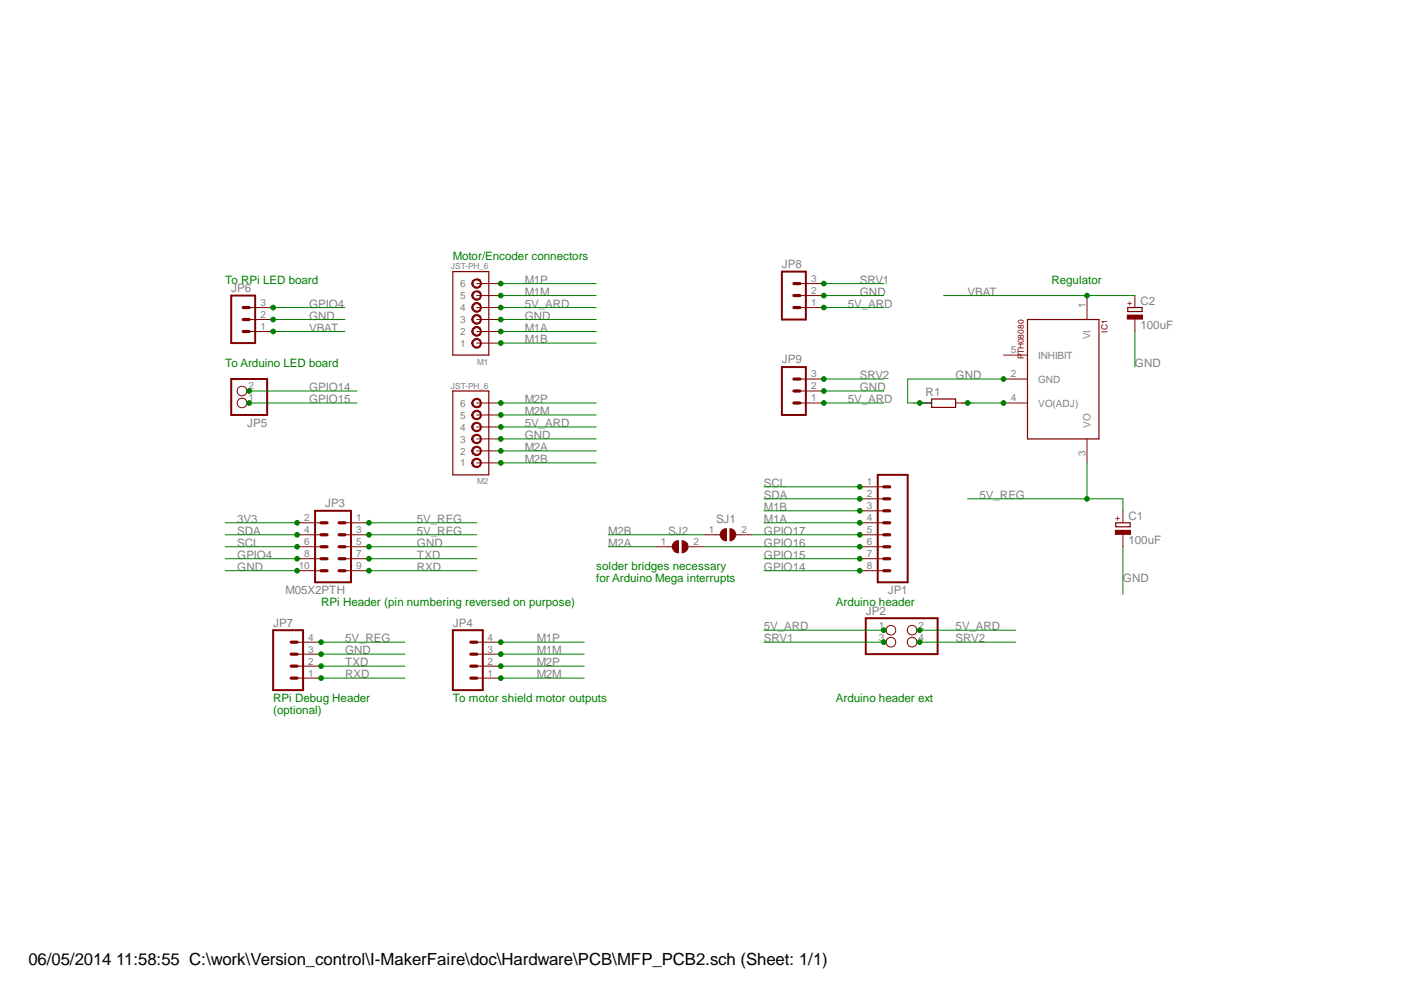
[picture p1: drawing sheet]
<svg xmlns="http://www.w3.org/2000/svg" width="297mm" height="210mm" viewBox="0 0 297 210" stroke-linecap="round" stroke-linejoin="round" font-family="sans-serif">
<path d="M66.8 108.3h7.6v15.2h-7.6zM186.1 100.7h6.3v22.8h-6.3z" fill="none" stroke="#800000" stroke-width=".42"/>
<g fill="none" stroke="#800000" stroke-width=".68">
<path d="M68.1 113.4h1.2M68.1 110.8h1.2M68.1 115.9h1.2M68.1 118.5h1.2M71.9 113.4h1.3M71.9 110.8h1.3M71.9 115.9h1.3M71.9 118.5h1.3M187.4 108.3h1.2M187.4 105.8h1.2M187.4 103.2h1.2M187.4 113.4h1.2"/>
<path d="M187.4 110.8h1.2M187.4 115.9h1.2M187.4 118.5h1.2M68.1 121h1.2M71.9 121h1.3M187.4 121h1.2"/>
</g>
<g fill="none" stroke="#800000" stroke-width=".21">
<path d="M63 110.8h5.1M63 113.4h5.1M63 115.9h5.1M63 118.5h5.1M73.2 110.8h5M73.2 113.4h5M73.2 115.9h5M73.2 118.5h5M182.3 103.2h5.1M182.3 105.8h5.1M182.3 108.3h5.1M182.3 110.8h5.1"/>
<path d="M182.3 113.4h5.1M182.3 115.9h5.1M182.3 118.5h5.1M63 121h5.1M73.2 121h5M182.3 121h5.1"/>
</g>
<path d="M154.8 112.1a1.27 1.27 0 0 1 1.2 1.3 1.27 1.27 0 0 1-1.2 1.3z" fill-rule="evenodd" fill="#800000"/>
<path d="M154.8 112.1a1.27 1.27 0 0 1 1.2 1.3 1.27 1.27 0 0 1-1.2 1.3z" fill="none" stroke="#800000" stroke-width=".21"/>
<path d="M153.2 112.4l.8-.3v2.6a1.3 1.3 0 0 1-1.2-.9 1.3 1.3 0 0 1 .4-1.4z" fill-rule="evenodd" fill="#800000"/>
<path d="M149.3 113.4h3.4M153.2 112.4l.8-.3v2.6a1.3 1.3 0 0 1-1.2-.9 1.3 1.3 0 0 1 .4-1.4zM156 113.4h3.4" fill="none" stroke="#800000" stroke-width=".21"/>
<path d="M144.6 114.7a1.27 1.27 0 0 1 1.3 1.2 1.27 1.27 0 0 1-1.3 1.3z" fill-rule="evenodd" fill="#800000"/>
<path d="M144.6 114.7a1.27 1.27 0 0 1 1.3 1.2 1.27 1.27 0 0 1-1.3 1.3z" fill="none" stroke="#800000" stroke-width=".21"/>
<path d="M143 114.9l.8-.2v2.5a1.3 1.3 0 0 1-1.2-.9 1.3 1.3 0 0 1 .4-1.4z" fill-rule="evenodd" fill="#800000"/>
<path d="M101.1 72.7h5.1M101.1 70.3h5.1M101.1 67.7h5.1M101.1 65.2h5.1M101.1 62.7h5.1M139.1 115.9h3.5M143 114.9l.8-.2v2.5a1.3 1.3 0 0 1-1.2-.9 1.3 1.3 0 0 1 .4-1.4zM145.9 115.9h3.4" fill="none" stroke="#800000" stroke-width=".21"/>
<path d="M96 57.6h7.6v17.7h-7.6z" fill="none" stroke="#800000" stroke-width=".25"/>
<path d="M100.2 72.2l.5-.4 .5-.1a1.07 1.07 0 0 1 .9 1.1 1.07 1.07 0 0 1-.9 1h-.5l-.5-.5-.2-.6h.2a.83 .83 0 0 1 .8-.7 .83 .83 0 0 1 .9 .6v.4l-.3 .4-.4 .2-.4-.1-.4-.2-.2-.6h-.2z" fill-rule="evenodd" fill="#800000"/>
<path d="M100.2 72.2l.5-.4 .5-.1a1.07 1.07 0 0 1 .9 1.1 1.07 1.07 0 0 1-.9 1h-.5l-.5-.5-.2-.6h.2a.83 .83 0 0 1 .8-.7 .83 .83 0 0 1 .9 .6v.4l-.3 .4-.4 .2-.4-.1-.4-.2-.2-.6h-.2z" fill="none" stroke="#800000" stroke-width=".21"/>
<path d="M100.2 69.7l.5-.4 .5-.1a1.07 1.07 0 0 1 .9 1 1.07 1.07 0 0 1-.9 1.1l-.5-.1-.5-.4-.2-.5h.2l.6-.8a.83 .83 0 0 1 1.1 1l-.3 .4a.86 .86 0 0 1-1.4-.6h-.2z" fill-rule="evenodd" fill="#800000"/>
<path d="M100.2 69.7l.5-.4 .5-.1a1.07 1.07 0 0 1 .9 1 1.07 1.07 0 0 1-.9 1.1l-.5-.1-.5-.4-.2-.5h.2l.6-.8a.83 .83 0 0 1 1.1 1l-.3 .4a.86 .86 0 0 1-1.4-.6h-.2z" fill="none" stroke="#800000" stroke-width=".21"/>
<path d="M100.2 67.2l.5-.5 .5-.1a1.07 1.07 0 0 1 .9 1.1 1.07 1.07 0 0 1-.9 1.1l-.5-.1-.5-.4-.2-.6h.2l.6-.7a.83 .83 0 0 1 1.1 .9l-.3 .4a.86 .86 0 0 1-1.4-.6h-.2z" fill-rule="evenodd" fill="#800000"/>
<path d="M100.2 67.2l.5-.5 .5-.1a1.07 1.07 0 0 1 .9 1.1 1.07 1.07 0 0 1-.9 1.1l-.5-.1-.5-.4-.2-.6h.2l.6-.7a.83 .83 0 0 1 1.1 .9l-.3 .4a.86 .86 0 0 1-1.4-.6h-.2z" fill="none" stroke="#800000" stroke-width=".21"/>
<path d="M100.2 64.6l.5-.4 .5-.1a1.07 1.07 0 0 1 .9 1.1 1.07 1.07 0 0 1-.9 1l-.5-.1-.5-.4-.2-.5h.2l.6-.8a.83 .83 0 0 1 1.1 1l-.3 .4a.86 .86 0 0 1-1.4-.6h-.2z" fill-rule="evenodd" fill="#800000"/>
<path d="M100.2 64.6l.5-.4 .5-.1a1.07 1.07 0 0 1 .9 1.1 1.07 1.07 0 0 1-.9 1l-.5-.1-.5-.4-.2-.5h.2l.6-.8a.83 .83 0 0 1 1.1 1l-.3 .4a.86 .86 0 0 1-1.4-.6h-.2z" fill="none" stroke="#800000" stroke-width=".21"/>
<path d="M100.2 62.1a1.07 1.07 0 0 1 1.8 .2v.6l-.2 .5-.6 .3-.5-.1-.5-.4-.2-.5h.2l.6-.8a.83 .83 0 0 1 1.1 .9l-.3 .5a.86 .86 0 0 1-1.4-.6h-.2z" fill-rule="evenodd" fill="#800000"/>
<path d="M100.2 62.1a1.07 1.07 0 0 1 1.8 .2v.6l-.2 .5-.6 .3-.5-.1-.5-.4-.2-.5h.2l.6-.8a.83 .83 0 0 1 1.1 .9l-.3 .5a.86 .86 0 0 1-1.4-.6h-.2zM101.1 60.1h5.1" fill="none" stroke="#800000" stroke-width=".21"/>
<path d="M100.2 59.5a1.07 1.07 0 0 1 1.8 .3v.6l-.2 .5-.6 .2h-.5l-.5-.5-.2-.5h.2l.2-.4a.8 .8 0 0 1 1-.3 .8 .8 0 0 1 .5 .9l-.3 .4a.86 .86 0 0 1-1.4-.6h-.2z" fill-rule="evenodd" fill="#800000"/>
<path d="M100.2 59.5a1.07 1.07 0 0 1 1.8 .3v.6l-.2 .5-.6 .2h-.5l-.5-.5-.2-.5h.2l.2-.4a.8 .8 0 0 1 1-.3 .8 .8 0 0 1 .5 .9l-.3 .4a.86 .86 0 0 1-1.4-.6h-.2zM101.1 98.1h5.1M101.1 95.6h5.1M101.1 93.1h5.1M101.1 90.5h5.1M101.1 88h5.1" fill="none" stroke="#800000" stroke-width=".21"/>
<path d="M96 82.9h7.6v17.8h-7.6z" fill="none" stroke="#800000" stroke-width=".25"/>
<path d="M100.2 97.6l.5-.4 .5-.1 .6 .3 .2 .5v.5l-.2 .5a1.09 1.09 0 0 1-1.8-.8h.2a.85 .85 0 0 1 .8-.7 .85 .85 0 0 1 .9 .5v.5a.84 .84 0 0 1-.9 .5 .84 .84 0 0 1-.8-.8h-.2z" fill-rule="evenodd" fill="#800000"/>
<path d="M100.2 97.6l.5-.4 .5-.1 .6 .3 .2 .5v.5l-.2 .5a1.09 1.09 0 0 1-1.8-.8h.2a.85 .85 0 0 1 .8-.7 .85 .85 0 0 1 .9 .5v.5a.84 .84 0 0 1-.9 .5 .84 .84 0 0 1-.8-.8h-.2z" fill="none" stroke="#800000" stroke-width=".21"/>
<path d="M100.2 95l.5-.3 .5-.1 .6 .2 .2 .5v.6l-.2 .5a1.09 1.09 0 0 1-1.8-.8h.2a.85 .85 0 0 1 .8-.7 .85 .85 0 0 1 .9 .4v.6a.84 .84 0 0 1-.9 .5 .84 .84 0 0 1-.8-.8h-.2z" fill-rule="evenodd" fill="#800000"/>
<path d="M100.2 95l.5-.3 .5-.1 .6 .2 .2 .5v.6l-.2 .5a1.09 1.09 0 0 1-1.8-.8h.2a.85 .85 0 0 1 .8-.7 .85 .85 0 0 1 .9 .4v.6a.84 .84 0 0 1-.9 .5 .84 .84 0 0 1-.8-.8h-.2z" fill="none" stroke="#800000" stroke-width=".21"/>
<path d="M100.2 92.5l.5-.4 .5-.1 .6 .3 .2 .5v.6l-.2 .4a1.09 1.09 0 0 1-1.8-.7h.2a.85 .85 0 0 1 .8-.8 .85 .85 0 0 1 .9 .5 .85 .85 0 0 1-1.1 1l-.6-.7h-.2z" fill-rule="evenodd" fill="#800000"/>
<path d="M100.2 92.5l.5-.4 .5-.1 .6 .3 .2 .5v.6l-.2 .4a1.09 1.09 0 0 1-1.8-.7h.2a.85 .85 0 0 1 .8-.8 .85 .85 0 0 1 .9 .5 .85 .85 0 0 1-1.1 1l-.6-.7h-.2z" fill="none" stroke="#800000" stroke-width=".21"/>
<path d="M100.2 89.9l.5-.3 .5-.1 .6 .3 .2 .5v.6l-.2 .4a1.09 1.09 0 0 1-1.8-.8h.2a.83 .83 0 0 1 .8-.7 .83 .83 0 0 1 .9 .6 .81 .81 0 0 1-.8 .9 .81 .81 0 0 1-.9-.8h-.2z" fill-rule="evenodd" fill="#800000"/>
<path d="M100.2 89.9l.5-.3 .5-.1 .6 .3 .2 .5v.6l-.2 .4a1.09 1.09 0 0 1-1.8-.8h.2a.83 .83 0 0 1 .8-.7 .83 .83 0 0 1 .9 .6 .81 .81 0 0 1-.8 .9 .81 .81 0 0 1-.9-.8h-.2z" fill="none" stroke="#800000" stroke-width=".21"/>
<path d="M100.2 87.5l.5-.4 .5-.1 .6 .2 .2 .5v.6l-.2 .4a1.09 1.09 0 0 1-1.8-.7h.2a.83 .83 0 0 1 .8-.8 .83 .83 0 0 1 .9 .6 .81 .81 0 0 1-.8 .9 .81 .81 0 0 1-.9-.7h-.2z" fill-rule="evenodd" fill="#800000"/>
<path d="M100.2 87.5l.5-.4 .5-.1 .6 .2 .2 .5v.6l-.2 .4a1.09 1.09 0 0 1-1.8-.7h.2a.83 .83 0 0 1 .8-.8 .83 .83 0 0 1 .9 .6 .81 .81 0 0 1-.8 .9 .81 .81 0 0 1-.9-.7h-.2zM101.1 85.4h5.1" fill="none" stroke="#800000" stroke-width=".21"/>
<path d="M100.2 84.9l.5-.4 .5-.1a1.12 1.12 0 0 1 .6 1.9 1.16 1.16 0 0 1-1.8-.9h.2a.83 .83 0 0 1 .8-.7 .83 .83 0 0 1 .9 .6 .81 .81 0 0 1-.8 .9 .81 .81 0 0 1-.9-.8h-.2z" fill-rule="evenodd" fill="#800000"/>
<g fill="none" stroke="#800000" stroke-width=".21">
<path d="M212.8 75.3h5M230.5 62.7v5M100.2 84.9l.5-.4 .5-.1a1.12 1.12 0 0 1 .6 1.9 1.16 1.16 0 0 1-1.8-.9h.2a.83 .83 0 0 1 .8-.7 .83 .83 0 0 1 .9 .6 .81 .81 0 0 1-.8 .9 .81 .81 0 0 1-.9-.8h-.2zM195 85.4h2.5M202.6 85.4h2.5M212.8 80.4h5M212.8 85.4h5M230.5 93.1v5M63 138.7h5.1M63 136.2h5.1M101.1 138.7h5.1M101.1 136.2h5.1"/>
<path d="M63 143.8h5.1M63 141.2h5.1M101.1 143.8h5.1M101.1 141.2h5.1"/>
</g>
<path d="M57.9 133.6h6.4v12.7h-6.4zM96 133.6h6.4v12.7h-6.4z" fill="none" stroke="#800000" stroke-width=".42"/>
<path d="M61.7 138.7h1.3M61.7 136.2h1.3M99.8 138.7h1.3M99.8 136.2h1.3M61.7 141.2h1.3M61.7 143.8h1.3M99.8 141.2h1.3M99.8 143.8h1.3" fill="none" stroke="#800000" stroke-width=".68"/>
<path d="M217.8 67.7h15.2v25.4h-15.2zM197.5 84.6h5.1v1.8h-5.1zM236.6 110.8h3v.9h-3z" fill="none" stroke="#800000" stroke-width=".25"/>
<path d="M236.5 112.5h3.2v.8h-3.2z" fill-rule="evenodd" fill="#800000"/>
<path d="M236.5 112.5h3.2v.8h-3.2zM238.1 108.3v2.5M238.1 113.4v2.5" fill="none" stroke="#800000" stroke-width=".21"/>
<path d="M239.1 65.2h3v.9h-3z" fill="none" stroke="#800000" stroke-width=".25"/>
<path d="M239 66.8h3.2v.9h-3.2z" fill-rule="evenodd" fill="#800000"/>
<g fill="none" stroke="#800000" stroke-width=".21">
<path d="M52.8 70.3h5.1M52.8 67.7h5.1M52.8 65.2h5.1M169.6 65.2h5.1M169.6 62.7h5.1M169.6 60.1h5.1M239 66.8h3.2v.9h-3.2zM240.6 62.7v2.5M240.6 67.7v2.6M52.3 85.4h.5M52.3 82.9h.5M169.6 85.4h5.1"/>
<path d="M169.6 82.9h5.1M169.6 80.4h5.1M187.4 133.6h.5M187.4 136.2h.5M194.4 133.6h.6M194.4 136.2h.6"/>
<circle cx="51.3" cy="82.9" r="1.02"/>
<circle cx="51.3" cy="85.4" r="1.02"/>
<circle cx="188.9" cy="133.6" r="1.02"/>
<circle cx="188.9" cy="136.2" r="1.02"/>
<circle cx="193.4" cy="133.6" r="1.02"/>
<circle cx="193.4" cy="136.2" r="1.02"/>
</g>
<path d="M165.8 57.6h5.1v10.1h-5.1zM49 62.7h5.1v10h-5.1zM165.8 77.8h5.1v10.2h-5.1zM49 80.4h7.6v7.6h-7.6zM183.6 131.1h15.2v7.6h-15.2z" fill="none" stroke="#800000" stroke-width=".42"/>
<path d="M51.6 65.2h1.2M51.6 67.7h1.2M51.6 70.3h1.2M168.3 65.2h1.3M168.3 60.1h1.3M168.3 62.7h1.3M168.3 80.4h1.3M168.3 82.9h1.3M168.3 85.4h1.3" fill="none" stroke="#800000" stroke-width=".68"/>
<path d="M162 105.8h20.3" fill="none" stroke="#008000" stroke-width=".21"/>
<circle cx="182.3" cy="105.8" r=".5" fill="#008000"/>
<g fill="none" stroke="#008000" stroke-width=".21">
<path d="M47.8 113.4h15.2"/>
<circle cx="182.3" cy="105.8" r=".5"/>
</g>
<circle cx="63" cy="113.4" r=".5" fill="#008000"/>
<g fill="none" stroke="#008000" stroke-width=".21">
<path d="M162 103.2h20.3"/>
<circle cx="63" cy="113.4" r=".5"/>
</g>
<circle cx="182.3" cy="103.2" r=".5" fill="#008000"/>
<g fill="none" stroke="#008000" stroke-width=".21">
<path d="M47.8 115.9h15.2"/>
<circle cx="182.3" cy="103.2" r=".5"/>
</g>
<circle cx="63" cy="115.9" r=".5" fill="#008000"/>
<g fill="none" stroke="#008000" stroke-width=".21">
<path d="M47.8 118.5h15.2"/>
<circle cx="63" cy="115.9" r=".5"/>
</g>
<circle cx="63" cy="118.5" r=".5" fill="#008000"/>
<g fill="none" stroke="#008000" stroke-width=".21">
<path d="M57.9 65.2h15.3"/>
<circle cx="63" cy="118.5" r=".5"/>
</g>
<circle cx="57.9" cy="65.2" r=".5" fill="#008000"/>
<g fill="none" stroke="#008000" stroke-width=".21">
<path d="M68.1 143.8h17.8"/>
<circle cx="57.9" cy="65.2" r=".5"/>
</g>
<circle cx="68.1" cy="143.8" r=".5" fill="#008000"/>
<g fill="none" stroke="#008000" stroke-width=".21">
<path d="M78.2 121h22.9"/>
<circle cx="68.1" cy="143.8" r=".5"/>
</g>
<circle cx="78.2" cy="121" r=".5" fill="#008000"/>
<g fill="none" stroke="#008000" stroke-width=".21">
<path d="M57.9 67.7h15.3"/>
<circle cx="78.2" cy="121" r=".5"/>
</g>
<circle cx="57.9" cy="67.7" r=".5" fill="#008000"/>
<g fill="none" stroke="#008000" stroke-width=".21">
<path d="M106.2 67.7h20.2"/>
<circle cx="57.9" cy="67.7" r=".5"/>
</g>
<circle cx="106.2" cy="67.7" r=".5" fill="#008000"/>
<g fill="none" stroke="#008000" stroke-width=".21">
<path d="M106.2 93.1h20.2"/>
<circle cx="106.2" cy="67.7" r=".5"/>
</g>
<circle cx="106.2" cy="93.1" r=".5" fill="#008000"/>
<g fill="none" stroke="#008000" stroke-width=".21">
<path d="M68.1 138.7h17.8"/>
<circle cx="106.2" cy="93.1" r=".5"/>
</g>
<circle cx="68.1" cy="138.7" r=".5" fill="#008000"/>
<g fill="none" stroke="#008000" stroke-width=".21">
<path d="M195 85.4h2.5M212.8 80.4h-20.4v5"/>
<circle cx="68.1" cy="138.7" r=".5"/>
</g>
<circle cx="195" cy="85.4" r=".5" fill="#008000"/>
<g fill="none" stroke="#008000" stroke-width=".21">
<path d="M192.4 85.4h2.6"/>
<circle cx="195" cy="85.4" r=".5"/>
</g>
<circle cx="212.8" cy="80.4" r=".5" fill="#008000"/>
<g fill="none" stroke="#008000" stroke-width=".21">
<path d="M240.6 70.3v7.5M238.1 115.9v10.1M47.8 121h15.2"/>
<circle cx="212.8" cy="80.4" r=".5"/>
</g>
<circle cx="63" cy="121" r=".5" fill="#008000"/>
<g fill="none" stroke="#008000" stroke-width=".21">
<path d="M78.2 115.9h22.9"/>
<circle cx="63" cy="121" r=".5"/>
</g>
<circle cx="78.2" cy="115.9" r=".5" fill="#008000"/>
<g fill="none" stroke="#008000" stroke-width=".21">
<path d="M174.7 62.7h12.7"/>
<circle cx="78.2" cy="115.9" r=".5"/>
</g>
<circle cx="174.7" cy="62.7" r=".5" fill="#008000"/>
<g fill="none" stroke="#008000" stroke-width=".21">
<path d="M174.7 82.9h12.7"/>
<circle cx="174.7" cy="62.7" r=".5"/>
</g>
<circle cx="174.7" cy="82.9" r=".5" fill="#008000"/>
<g fill="none" stroke="#008000" stroke-width=".21">
<path d="M68.1 141.2h17.8"/>
<circle cx="174.7" cy="82.9" r=".5"/>
</g>
<circle cx="68.1" cy="141.2" r=".5" fill="#008000"/>
<g fill="none" stroke="#008000" stroke-width=".21">
<path d="M78.2 118.5h22.9"/>
<circle cx="68.1" cy="141.2" r=".5"/>
</g>
<circle cx="78.2" cy="118.5" r=".5" fill="#008000"/>
<g fill="none" stroke="#008000" stroke-width=".21">
<path d="M200.1 62.7h40.5"/>
<circle cx="78.2" cy="118.5" r=".5"/>
</g>
<circle cx="230.5" cy="62.7" r=".5" fill="#008000"/>
<g fill="none" stroke="#008000" stroke-width=".21">
<path d="M57.9 70.3h15.3"/>
<circle cx="230.5" cy="62.7" r=".5"/>
</g>
<circle cx="57.9" cy="70.3" r=".5" fill="#008000"/>
<g fill="none" stroke="#008000" stroke-width=".21">
<path d="M106.2 98.1h20.2"/>
<circle cx="57.9" cy="70.3" r=".5"/>
</g>
<circle cx="106.2" cy="98.1" r=".5" fill="#008000"/>
<g fill="none" stroke="#008000" stroke-width=".21">
<path d="M128.9 113.4h20.4M159.4 113.4h22.9"/>
<circle cx="106.2" cy="98.1" r=".5"/>
</g>
<circle cx="182.3" cy="113.4" r=".5" fill="#008000"/>
<g fill="none" stroke="#008000" stroke-width=".21">
<path d="M149.3 115.9h33"/>
<circle cx="182.3" cy="113.4" r=".5"/>
</g>
<circle cx="182.3" cy="115.9" r=".5" fill="#008000"/>
<g fill="none" stroke="#008000" stroke-width=".21">
<path d="M162 118.5h20.3"/>
<circle cx="182.3" cy="115.9" r=".5"/>
</g>
<circle cx="182.3" cy="118.5" r=".5" fill="#008000"/>
<g fill="none" stroke="#008000" stroke-width=".21">
<path d="M52.8 85.4h22.9"/>
<circle cx="182.3" cy="118.5" r=".5"/>
</g>
<circle cx="52.8" cy="85.4" r=".5" fill="#008000"/>
<g fill="none" stroke="#008000" stroke-width=".21">
<path d="M162 121h20.3"/>
<circle cx="52.8" cy="85.4" r=".5"/>
</g>
<circle cx="182.3" cy="121" r=".5" fill="#008000"/>
<g fill="none" stroke="#008000" stroke-width=".21">
<path d="M52.8 82.9h22.9"/>
<circle cx="182.3" cy="121" r=".5"/>
</g>
<circle cx="52.8" cy="82.9" r=".5" fill="#008000"/>
<g fill="none" stroke="#008000" stroke-width=".21">
<path d="M106.2 60.1h20.2"/>
<circle cx="52.8" cy="82.9" r=".5"/>
</g>
<circle cx="106.2" cy="60.1" r=".5" fill="#008000"/>
<g fill="none" stroke="#008000" stroke-width=".21">
<path d="M106.2 136.2h17.7"/>
<circle cx="106.2" cy="60.1" r=".5"/>
</g>
<circle cx="106.2" cy="136.2" r=".5" fill="#008000"/>
<g fill="none" stroke="#008000" stroke-width=".21">
<path d="M106.2 62.7h20.2"/>
<circle cx="106.2" cy="136.2" r=".5"/>
</g>
<circle cx="106.2" cy="62.7" r=".5" fill="#008000"/>
<g fill="none" stroke="#008000" stroke-width=".21">
<path d="M106.2 138.7h17.7"/>
<circle cx="106.2" cy="62.7" r=".5"/>
</g>
<circle cx="106.2" cy="138.7" r=".5" fill="#008000"/>
<g fill="none" stroke="#008000" stroke-width=".21">
<path d="M106.2 85.4h20.2"/>
<circle cx="106.2" cy="138.7" r=".5"/>
</g>
<circle cx="106.2" cy="85.4" r=".5" fill="#008000"/>
<g fill="none" stroke="#008000" stroke-width=".21">
<path d="M106.2 141.2h17.7"/>
<circle cx="106.2" cy="85.4" r=".5"/>
</g>
<circle cx="106.2" cy="141.2" r=".5" fill="#008000"/>
<g fill="none" stroke="#008000" stroke-width=".21">
<path d="M106.2 88h20.2"/>
<circle cx="106.2" cy="141.2" r=".5"/>
</g>
<circle cx="106.2" cy="88" r=".5" fill="#008000"/>
<g fill="none" stroke="#008000" stroke-width=".21">
<path d="M106.2 143.8h17.7"/>
<circle cx="106.2" cy="88" r=".5"/>
</g>
<circle cx="106.2" cy="143.8" r=".5" fill="#008000"/>
<g fill="none" stroke="#008000" stroke-width=".21">
<path d="M106.2 95.6h20.2"/>
<circle cx="106.2" cy="143.8" r=".5"/>
</g>
<circle cx="106.2" cy="95.6" r=".5" fill="#008000"/>
<g fill="none" stroke="#008000" stroke-width=".21">
<path d="M106.2 72.7h20.2M128.9 115.9h10.2"/>
<circle cx="106.2" cy="95.6" r=".5"/>
</g>
<circle cx="106.2" cy="72.7" r=".5" fill="#008000"/>
<circle cx="106.2" cy="72.7" r=".5" fill="none" stroke="#008000" stroke-width=".21"/>
<circle cx="182.3" cy="108.3" r=".5" fill="#008000"/>
<g fill="none" stroke="#008000" stroke-width=".21">
<path d="M106.2 70.3h20.2M162 108.3h20.3"/>
<circle cx="182.3" cy="108.3" r=".5"/>
</g>
<circle cx="106.2" cy="70.3" r=".5" fill="#008000"/>
<circle cx="106.2" cy="70.3" r=".5" fill="none" stroke="#008000" stroke-width=".21"/>
<circle cx="182.3" cy="110.8" r=".5" fill="#008000"/>
<g fill="none" stroke="#008000" stroke-width=".21">
<path d="M205.1 85.4h7.7M162 110.8h20.3"/>
<circle cx="182.3" cy="110.8" r=".5"/>
</g>
<circle cx="205.2" cy="85.4" r=".5" fill="#008000"/>
<circle cx="205.2" cy="85.4" r=".5" fill="none" stroke="#008000" stroke-width=".21"/>
<circle cx="212.8" cy="85.4" r=".5" fill="#008000"/>
<g fill="none" stroke="#008000" stroke-width=".21">
<path d="M230.5 98.1v7.7M205.1 105.8h33v2.5"/>
<circle cx="212.8" cy="85.4" r=".5"/>
</g>
<circle cx="230.5" cy="105.8" r=".5" fill="#008000"/>
<g fill="none" stroke="#008000" stroke-width=".21">
<path d="M68.1 136.2h17.8"/>
<circle cx="230.5" cy="105.8" r=".5"/>
</g>
<circle cx="68.1" cy="136.2" r=".5" fill="#008000"/>
<g fill="none" stroke="#008000" stroke-width=".21">
<path d="M78.2 110.8h22.9"/>
<circle cx="68.1" cy="136.2" r=".5"/>
</g>
<circle cx="78.2" cy="110.8" r=".5" fill="#008000"/>
<g fill="none" stroke="#008000" stroke-width=".21">
<path d="M78.2 113.4h22.9"/>
<circle cx="78.2" cy="110.8" r=".5"/>
</g>
<circle cx="78.2" cy="113.4" r=".5" fill="#008000"/>
<g fill="none" stroke="#008000" stroke-width=".21">
<path d="M47.8 110.8h15.2"/>
<circle cx="78.2" cy="113.4" r=".5"/>
</g>
<circle cx="63" cy="110.8" r=".5" fill="#008000"/>
<g fill="none" stroke="#008000" stroke-width=".21">
<path d="M162 133.6h25.4"/>
<circle cx="63" cy="110.8" r=".5"/>
</g>
<circle cx="187.4" cy="133.6" r=".5" fill="#008000"/>
<g fill="none" stroke="#008000" stroke-width=".21">
<path d="M195 133.6h20.3"/>
<circle cx="187.4" cy="133.6" r=".5"/>
</g>
<circle cx="195" cy="133.6" r=".5" fill="#008000"/>
<g fill="none" stroke="#008000" stroke-width=".21">
<path d="M174.7 85.4h12.7"/>
<circle cx="195" cy="133.6" r=".5"/>
</g>
<circle cx="174.7" cy="85.4" r=".5" fill="#008000"/>
<g fill="none" stroke="#008000" stroke-width=".21">
<path d="M174.7 65.2h12.7"/>
<circle cx="174.7" cy="85.4" r=".5"/>
</g>
<circle cx="174.7" cy="65.2" r=".5" fill="#008000"/>
<g fill="none" stroke="#008000" stroke-width=".21">
<path d="M106.2 65.2h20.2"/>
<circle cx="174.7" cy="65.2" r=".5"/>
</g>
<circle cx="106.2" cy="65.2" r=".5" fill="#008000"/>
<g fill="none" stroke="#008000" stroke-width=".21">
<path d="M106.2 90.5h20.2"/>
<circle cx="106.2" cy="65.2" r=".5"/>
</g>
<circle cx="106.2" cy="90.5" r=".5" fill="#008000"/>
<g fill="none" stroke="#008000" stroke-width=".21">
<path d="M162 136.2h25.4"/>
<circle cx="106.2" cy="90.5" r=".5"/>
</g>
<circle cx="187.4" cy="136.2" r=".5" fill="#008000"/>
<g fill="none" stroke="#008000" stroke-width=".21">
<path d="M174.7 60.1h12.7"/>
<circle cx="187.4" cy="136.2" r=".5"/>
</g>
<circle cx="174.7" cy="60.1" r=".5" fill="#008000"/>
<g fill="none" stroke="#008000" stroke-width=".21">
<path d="M195 136.2h20.3"/>
<circle cx="174.7" cy="60.1" r=".5"/>
</g>
<circle cx="195" cy="136.2" r=".5" fill="#008000"/>
<g fill="none" stroke="#008000" stroke-width=".21">
<path d="M174.7 80.4h12.7"/>
<circle cx="195" cy="136.2" r=".5"/>
</g>
<circle cx="174.7" cy="80.4" r=".5" fill="#008000"/>
<circle cx="174.7" cy="80.4" r=".5" fill="none" stroke="#008000" stroke-width=".21"/>
<text font-size="3.6" x="6" y="204.7">06/05/2014 11:58:55 C:\work\Version_control\I-MakerFaire\doc\Hardware\PCB\MFP_PCB2.sch (Sheet: 1/1)</text>
<g font-size="2.5" fill="#008000">
<text x="96" y="55">Motor/Encoder connectors</text>
<text x="47.8" y="60.1">To RPi LED board</text>
<text x="222.9" y="60.1">Regulator</text>
<text x="47.8" y="77.8">To Arduino LED board</text>
<text x="126.4" y="120.8">solder bridges necessary</text>
<text x="126.4" y="123.5">for Arduino Mega interrupts</text>
<text x="68.1" y="128.5">RPi Header (pin numbering reversed on purpose)</text>
<text x="177.2" y="128.5">Arduino header</text>
<text x="57.9" y="148.8">RPi Debug Header</text>
<text x="96" y="148.9">To motor shield motor outputs</text>
<text x="177.2" y="148.9">Arduino header ext</text>
<text x="57.9" y="151.4">(optional)</text>
</g>
<g font-size="2.5" fill="#808080">
<text x="165.8" y="56.8">JP8</text>
<text x="49" y="61.9">JP6</text>
<text x="65.5" y="65.2">GPIO4</text>
<text x="111.3" y="60.1">M1P</text>
<text x="111.3" y="62.7">M1M</text>
<text x="111.3" y="65.2">5V_ARD</text>
<text x="179.7" y="65.2">5V_ARD</text>
<text x="182.3" y="62.7">GND</text>
<text x="182.3" y="60.1">SRV1</text>
<text x="205.1" y="62.7">VBAT</text>
<text x="241.8" y="64.7">C2</text>
<text x="65.5" y="67.7">GND</text>
<text x="65.5" y="70.3">VBAT</text>
<text x="111.3" y="67.7">GND</text>
<text x="111.3" y="70.3">M1A</text>
<text x="241.8" y="69.8">100uF</text>
<text x="111.3" y="72.8">M1B</text>
<text x="165.8" y="77.1">JP9</text>
<text x="240.6" y="77.8">GND</text>
<text x="65.5" y="82.9">GPIO14</text>
<text x="182.3" y="82.9">GND</text>
<text x="182.3" y="80.4">SRV2</text>
<text x="202.6" y="80.4">GND</text>
<text x="65.5" y="85.4">GPIO15</text>
<text x="111.3" y="85.4">M2P</text>
<text x="111.3" y="88">M2M</text>
<text x="179.7" y="85.4">5V_ARD</text>
<text x="196.3" y="84">R1</text>
<text x="52.4" y="90.4">JP5</text>
<text x="111.3" y="93.1">GND</text>
<text x="111.3" y="95.6">M2A</text>
<text x="111.3" y="90.5">5V_ARD</text>
<text x="111.3" y="98.1">M2B</text>
<text x="68.9" y="107.5">JP3</text>
<text x="162" y="105.8">SDA</text>
<text x="162" y="103.2">SCL</text>
<text x="207.7" y="105.8">5V_REG</text>
<text x="50.3" y="113.4">SDA</text>
<text x="50.3" y="110.8">3V3</text>
<text x="88.4" y="110.8">5V_REG</text>
<text x="88.4" y="113.4">5V_REG</text>
<text x="128.9" y="113.4">M2B</text>
<text x="141.6" y="113.4">SJ2</text>
<text x="151.8" y="110.8">SJ1</text>
<text x="162" y="113.4">GPIO17</text>
<text x="162" y="108.3">M1B</text>
<text x="162" y="110.8">M1A</text>
<text x="239.3" y="110.3">C1</text>
<text x="50.3" y="115.9">SCL</text>
<text x="50.3" y="118.5">GPIO4</text>
<text x="88.4" y="115.9">GND</text>
<text x="88.4" y="118.5">TXD</text>
<text x="128.9" y="115.9">M2A</text>
<text x="162" y="115.9">GPIO16</text>
<text x="162" y="118.5">GPIO15</text>
<text x="239.3" y="115.4">100uF</text>
<text x="50.3" y="121">GND</text>
<text x="60.5" y="126">M05X2PTH</text>
<text x="88.4" y="121">RXD</text>
<text x="162" y="121">GPIO14</text>
<text x="188.2" y="126">JP1</text>
<text x="238.1" y="123.5">GND</text>
<text x="183.6" y="130.5">JP2</text>
<text x="57.9" y="132.9">JP7</text>
<text x="73.2" y="136.2">5V_REG</text>
<text x="96" y="132.9">JP4</text>
<text x="113.8" y="136.2">M1P</text>
<text x="162" y="133.6">5V_ARD</text>
<text x="162" y="136.2">SRV1</text>
<text x="202.6" y="133.6">5V_ARD</text>
<text x="202.6" y="136.2">SRV2</text>
<text x="73.2" y="143.8">RXD</text>
<text x="73.2" y="138.7">GND</text>
<text x="73.2" y="141.2">TXD</text>
<text x="113.8" y="138.7">M1M</text>
<text x="113.8" y="141.2">M2P</text>
<text x="113.8" y="143.8">M2M</text>
</g>
<g font-size="2.1" fill="#808080">
<text x="172" y="59.8">3</text>
<text x="55.2" y="64.8">3</text>
<text x="97.5" y="66">4</text>
<text x="97.5" y="63.4">5</text>
<text x="97.5" y="60.9">6</text>
<text x="172" y="64.8">1</text>
<text x="172" y="62.3">2</text>
<text x="230.1" y="65.4" transform="rotate(-90 230.1 65.4)">1</text>
<text x="55.2" y="69.9">1</text>
<text x="55.2" y="67.3">2</text>
<text x="97.5" y="71">2</text>
<text x="97.5" y="68.5">3</text>
<text x="231.2" y="72" transform="rotate(-90 231.2 72)">VI</text>
<text x="97.5" y="73.6">1</text>
<text x="214.3" y="74.9">5</text>
<text x="220.1" y="76">INHIBIT</text>
<text x="52.7" y="82.6">2</text>
<text x="172" y="82.6">2</text>
<text x="172" y="80">3</text>
<text x="214.3" y="80">2</text>
<text x="220.1" y="81.1">GND</text>
<text x="52.7" y="85.1">1</text>
<text x="97.5" y="88.7">5</text>
<text x="97.5" y="86.2">6</text>
<text x="172" y="85.1">1</text>
<text x="214.3" y="85.1">4</text>
<text x="220.1" y="86.2">VO(ADJ)</text>
<text x="97.5" y="93.8">3</text>
<text x="97.5" y="91.3">4</text>
<text x="231.2" y="90.8" transform="rotate(-90 231.2 90.8)">VO</text>
<text x="97.5" y="98.9">1</text>
<text x="97.5" y="96.4">2</text>
<text x="230.1" y="96.6" transform="rotate(-90 230.1 96.6)">3</text>
<text x="183.8" y="102.9">1</text>
<text x="183.8" y="105.4">2</text>
<text x="183.8" y="108">3</text>
<text x="64.5" y="113">4</text>
<text x="64.5" y="110.5">2</text>
<text x="75.5" y="113">3</text>
<text x="75.5" y="110.5">1</text>
<text x="150.3" y="113">1</text>
<text x="157.2" y="113">2</text>
<text x="183.8" y="110.5">4</text>
<text x="183.8" y="113">5</text>
<text x="64.5" y="118">8</text>
<text x="64.5" y="115.5">6</text>
<text x="75.5" y="118">7</text>
<text x="75.5" y="115.5">5</text>
<text x="140.1" y="115.5">1</text>
<text x="147.1" y="115.5">2</text>
<text x="183.8" y="115.5">6</text>
<text x="183.8" y="118">7</text>
<text x="63.3" y="120.6">10</text>
<text x="75.5" y="120.6">9</text>
<text x="183.8" y="120.6">8</text>
<text x="65.4" y="135.8">4</text>
<text x="103.4" y="135.8">4</text>
<text x="186.4" y="133.3">1</text>
<text x="186.4" y="135.8">3</text>
<text x="194.7" y="133.3">2</text>
<text x="194.7" y="135.8">4</text>
<text x="65.4" y="143.4">1</text>
<text x="65.4" y="140.9">2</text>
<text x="65.4" y="138.4">3</text>
<text x="103.4" y="143.4">1</text>
<text x="103.4" y="140.9">2</text>
<text x="103.4" y="138.4">3</text>
</g>
<g font-size="1.8" fill="#808080">
<text x="95.6" y="57.1">JST-PH_6</text>
<text x="101.2" y="77.3">M1</text>
<text x="95.6" y="82.4">JST-PH_6</text>
<text x="101.2" y="102.7">M2</text>
</g>
<g font-size="1.8" fill="#800000">
<text x="240" y="64.8" transform="rotate(-90 240 64.8)">+</text>
<text x="234.8" y="70.5" transform="rotate(-90 234.8 70.5)">IC1</text>
<text x="217.1" y="76.2" transform="rotate(-90 217.1 76.2)">PTH08080</text>
<text x="237.5" y="110.4" transform="rotate(-90 237.5 110.4)">+</text>
</g>
<g font-size=".5" fill="#800080">
<text x="193.5" y="85.6">SpiceOrder 1</text>
<text x="203.7" y="85.6">SpiceOrder 2</text>
</g>
</svg>
